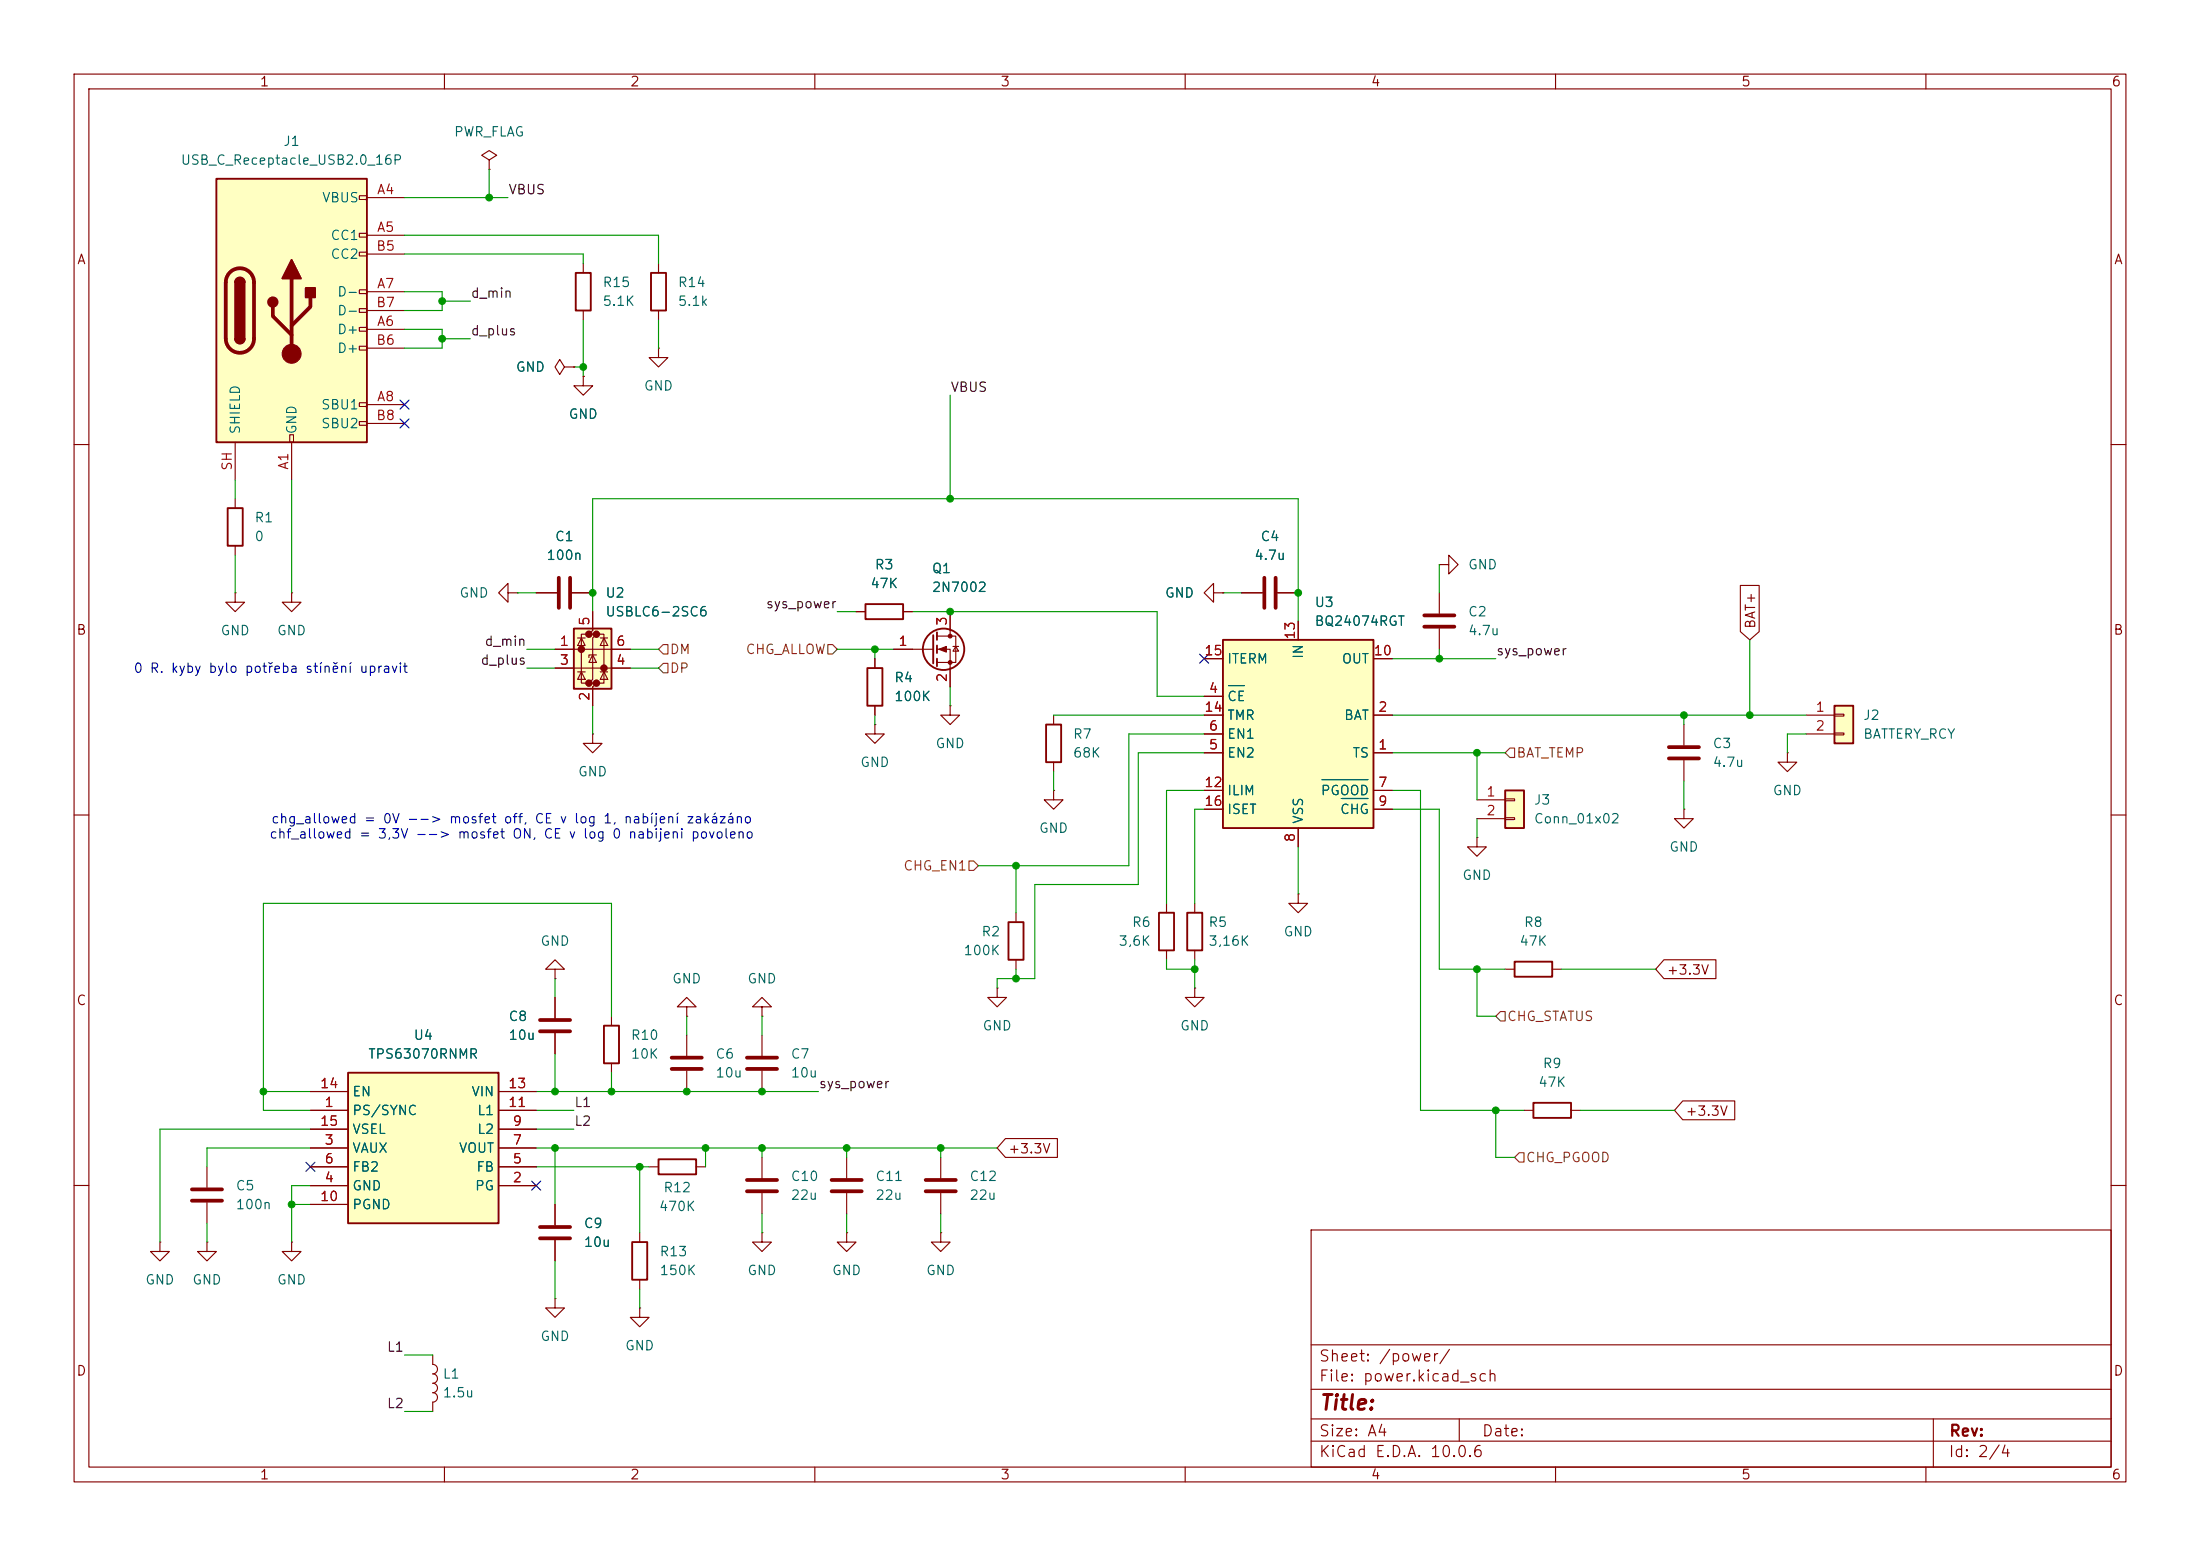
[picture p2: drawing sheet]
<svg xmlns="http://www.w3.org/2000/svg" width="297mm" height="210mm" viewBox="0 0 297 210" stroke-linecap="round" stroke-linejoin="round" font-family="sans-serif">
<g fill="none" stroke="#840000" stroke-width=".15">
<path d="M10 10h277v190h-277zM12 12h273v186h-273zM60 10v2M110 10v2M160 10v2M210 10v2M260 10v2M88.9 47v1.3h1.3l-1.3 1.2-1.3-1.2h1.3M88.9 47h.1M10 60h2M285 60h2M227.3 97.8v2.8"/>
<path d="M10 110h2M227.3 109.2v1.3h1.3l-1.3 1.3-1.2-1.3h1.2M227.3 109.2h.1M227.3 102.6v2.8M285 110h2M87.6 157.5h1.3M94 157.5h1.2M10 160h2M177 166h108v32h-108zM285 160h2M60 198v2M110 198v2"/>
<path d="M160 198v2M177 194.5h108M177 191.5h108M177 187.5h108M177 181.5h108M197 191.5v3M210 198v2M260 198v2M261 191.5v6.5"/>
</g>
<path d="M88.9 156.5h5.1v2h-5.1z" fill="none" stroke="#840000" stroke-width=".25"/>
<path d="M225.3 100.8h4.1M225.3 102.4h4.1" fill="none" stroke="#840000" stroke-width=".51"/>
<path d="M203.2 106.7h2.5v5.1h-2.5z" fill="#ffffc2"/>
<path d="M203.2 106.7h2.5v5.1h-2.5zM207 148.8h5.1v2.1h-5.1z" fill="none" stroke="#840000" stroke-width=".25"/>
<path d="M80 99.1v1.2h1.3l-1.3 1.3-1.3-1.3h1.3M80 99.1h.1M163.8 80v-1.3l-1.2 1.3 1.2 1.3v-1.3h1.3M165.1 80h.1M199.4 108h3.8M199.4 110.5h3.8M203.2 107.8h1.3v.3h-1.3zM203.2 110.4h1.3v.2h-1.3zM205.7 149.9h1.3M212.1 149.9h1.3" fill="none" stroke="#840000" stroke-width=".15"/>
<path d="M165.1 86.4h20.3v25.4h-20.3z" fill="#ffffc2"/>
<path d="M30.7 68.6h2.1v5.1h-2.1zM165.1 86.4h20.3v25.4h-20.3z" fill="none" stroke="#840000" stroke-width=".25"/>
<g fill="none" stroke="#840000" stroke-width=".15">
<path d="M31.7 67.3v1.3M31.7 73.7v1.2M194.3 76.2h1.3v-1.3l1.2 1.3-1.2 1.3v-1.3M194.3 76.2h.1M31.7 80v1.3h1.3l-1.3 1.3-1.2-1.3h1.2M31.7 80h.1M39.4 80v1.3h1.2l-1.2 1.3-1.3-1.3h1.3M39.4 80h.1M162.6 96.5h2.5M162.6 94h2.5M162.6 99.1h2.5M162.6 88.9h2.5"/>
<path d="M175.3 83.8v2.6M185.4 96.5h2.6M185.4 88.9h2.6M162.6 101.6h2.5M162.6 106.7h2.5M162.6 109.2h2.5M175.3 111.8v2.5M185.4 101.6h2.6M185.4 106.7h2.6M185.4 109.2h2.6M241.3 101.6v1.3h1.3l-1.3 1.2-1.3-1.2h1.3M241.3 101.6h.1"/>
<path d="M74.9 130.8h1.3l-1.3-1.3-1.2 1.3h1.2v1.3M74.9 132.1h.1M102.9 139.7v2.8M27.9 157.5v2.8M102.9 144.5v2.8M27.9 162.3v2.8M86.4 176.5v1.3h1.2l-1.2 1.3-1.3-1.3h1.3M86.4 176.5h.1"/>
</g>
<path d="M165.8 92.5h2.2M178.5 105.2h6.2M181.1 107.8h3.6" fill="none" stroke="#006464" stroke-width=".15"/>
<path d="M100.8 142.7h4.1M100.8 144.3h4.1M25.9 160.5h4.1M25.9 162.1h4.1" fill="none" stroke="#840000" stroke-width=".51"/>
<path d="M29.2 24.1h20.3v35.6h-20.3z" fill="#ffffc2"/>
<g fill="none" stroke="#840000" stroke-width=".15">
<path d="M48.5 26.4h1v.5h-1zM48.5 31.5h1v.5h-1zM48.5 34h1v.5h-1zM48.5 39.1h1v.5h-1zM49.5 26.7h5.1M49.5 31.8h5.1M49.5 39.4h5.1M49.5 34.3h5.1M66 21.6l1.1-.6-1.1-.7-1 .7 1 .6v1.3M66 22.9h.1M31.7 59.7v5.1M39.1 58.7h.5v1h-.5z"/>
<path d="M39.4 59.7v5.1M48.5 41.7h1v.5h-1zM48.5 44.2h1v.5h-1zM48.5 46.7h1v.5h-1zM48.5 54.4h1v.5h-1zM48.5 56.9h1v.5h-1zM49.5 44.5h5.1M49.5 54.6h5.1M49.5 47h5.1M49.5 41.9h5.1M49.5 57.2h5.1M74.9 175.3v1.2h1.3l-1.3 1.3-1.2-1.3h1.2"/>
<path d="M74.9 175.3h.1M86.4 166.4v1.2M86.4 172.7v1.3"/>
</g>
<path d="M29.2 24.1h20.3v35.6h-20.3zM31.7 38.1a.64 .64 0 0 1 .7-.6 .64 .64 0 0 1 .6 .6M31.7 45.7a.64 .64 0 0 0 .7 .7 .64 .64 0 0 0 .6-.7M85.3 167.6h2.1v5.1h-2.1z" fill="none" stroke="#840000" stroke-width=".25"/>
<path d="M31 36.8a1.9 1.9 0 0 1 2.1-.5 1.9 1.9 0 0 1 1.2 1.8v7.6a1.91 1.91 0 0 1-1.9 1.9 1.91 1.91 0 0 1-1.9-1.9v-7.6a1.9 1.9 0 0 1 .5-1.3zM39.4 37.6v10.2M36.8 41.4v1.3l2.6 2.5M41.9 40.1v1.3l-2.5 2.5" fill="none" stroke="#840000" stroke-width=".51"/>
<g fill="#840000" stroke="#840000" stroke-width=".25">
<path d="M31.7 38.1h1.3v7.6h-1.3z"/>
<path d="M31.9 37.7a.64 .64 0 0 1 .7-.2 .64 .64 0 0 1 .4 .6h-1.3z"/>
<path d="M31.7 45.7h1.3a.64 .64 0 0 1-.6 .7 .64 .64 0 0 1-.7-.7z"/>
<path d="M39.4 35.1l1.2 2.5h-2.5z"/>
<path d="M41.3 38.9h1.2v1.2h-1.2z"/>
<circle cx="36.8" cy="40.8" r=".63"/>
</g>
<circle cx="39.4" cy="47.8" r="1.27" fill="#840000" stroke="#840000" stroke-width=".15"/>
<path d="M247.6 95.3h2.6v5h-2.6z" fill="#ffffc2"/>
<g fill="none" stroke="#840000" stroke-width=".25">
<path d="M126 85.7v3.8M126.5 85.3v1.1M126.5 87.1v1M126.5 88.9v1M247.6 95.3h2.6v5h-2.6z"/>
<circle cx="127.4" cy="87.6" r="2.79"/>
</g>
<path d="M120.6 87.6h5.4M126.5 85.9h2.5v3.5h-2.5M126.5 87.6h1.8v5.1M128.3 82.6v3.3M128.7 87.2h.7M129 87.2l.4 .7h-.7zM243.8 96.5h3.8M243.8 99.1h3.8M247.6 96.4h1.3v.2h-1.3zM247.6 98.9h1.3v.3h-1.3z" fill="none" stroke="#840000" stroke-width=".15"/>
<g fill="#840000" stroke="#840000" stroke-width=".15">
<path d="M126.7 87.6l1.1-.4v.8z"/>
<circle cx="128.3" cy="85.9" r=".25"/>
<circle cx="128.3" cy="89.4" r=".25"/>
</g>
<path d="M77.5 84.8h5v8.2h-5z" fill="#ffffc2"/>
<g fill="#840000" stroke="#840000" stroke-width=".51">
<circle cx="78.5" cy="87.6" r=".25"/>
<circle cx="79.5" cy="85.6" r=".25"/>
<circle cx="79.5" cy="92.2" r=".25"/>
<circle cx="80.5" cy="85.6" r=".25"/>
<circle cx="80.5" cy="92.2" r=".25"/>
<circle cx="81.5" cy="90.2" r=".25"/>
</g>
<g fill="none" stroke="#840000" stroke-width=".15">
<path d="M74.9 87.6h10.2M74.9 90.2h10.2M78 90.7h1M78 86.1h1M78.5 86.1l.5 1h-1zM78.5 90.7l.5 1h-1zM79.5 85.6h-1v6.6h1M80 82.6v2.5l-.5 .5h1l-.5 .5v5.6l-.5 .5h1l-.5 .5v2.6M80 88.4l.5 1h-1zM80.5 88.4h-1v.4M80.5 85.6h1v6.6h-1M81 90.7h1"/>
<path d="M81 86.1h1M81.5 86.1l.5 1h-1zM81.5 90.7l.5 1h-1zM74.9 162.6v2.8M74.9 167.4v2.8"/>
</g>
<path d="M77.5 84.8h5v8.2h-5z" fill="none" stroke="#840000" stroke-width=".25"/>
<path d="M72.9 167.1h4.1M72.9 165.6h4.1" fill="none" stroke="#840000" stroke-width=".51"/>
<path d="M47 144.8h20.3v20.3h-20.3z" fill="#ffffc2"/>
<path d="M77.7 36.8h2.1v5.1h-2.1zM87.9 36.8h2v5.1h-2zM116.8 81.5h5.1v2.1h-5.1zM117.1 90.2h2v5.1h-2zM141.2 97.8h2.1v5.1h-2.1zM81.5 138.4h2.1v5.1h-2.1zM136.1 124.5h2.1v5h-2.1zM156.5 123.2h2v5.1h-2zM160.3 123.2h2v5.1h-2zM204.5 129.8h5v2h-5zM47 144.8h20.3v20.3h-20.3z" fill="none" stroke="#840000" stroke-width=".25"/>
<g fill="none" stroke="#840000" stroke-width=".15">
<path d="M78.7 35.6v1.2M88.9 35.6v1.2M76.2 49.5l-.6-1-.7 1 .7 1 .6-1h1.3M77.5 49.5h.1M78.7 50.8v1.3h1.3l-1.3 1.2-1.2-1.2h1.2M78.7 50.8h.1M78.7 41.9v1.3M88.9 41.9v1.3M234.9 79h2.6v6.2l-1.3 1.2-1.3-1.2zM68.6 80v-1.3l-1.3 1.3 1.3 1.3v-1.3h1.2M69.8 80h.1M72.4 80h2.8"/>
<path d="M74.9 87.6h2.6M74.9 90.2h2.6M77.2 80h2.8M80 82.6v2.5M80 92.7v2.6M82.5 87.6h2.6M82.5 90.2h2.6M115.6 82.6h1.2M118.1 97.8v1.3h1.3l-1.3 1.2-1.3-1.2h1.3M118.1 97.8h.1M118.1 88.9v1.3M118.1 95.3v1.2"/>
<path d="M120.6 87.6h2.6M121.9 82.6h1.3M128.3 95.3v1.2h1.2l-1.2 1.3-1.3-1.3h1.3M128.3 95.3h.1M128.3 82.6v2.5M128.3 90.2v2.5M142.2 96.5v1.3M162.6 96.5h2.5M162.6 94h2.5M162.6 99.1h2.5M162.6 88.9h2.5M165.1 80h.1"/>
<path d="M167.6 80h2.8M172.5 80h2.8M175.3 83.8v2.6M185.4 96.5h2.6M185.4 88.9h2.6M194.3 80v2.8M194.3 84.8v2.8M142.2 106.7v1.3h1.3l-1.3 1.2-1.2-1.2h1.2M142.2 106.7h.1M142.2 102.9v1.2M162.6 101.6h2.5M162.6 106.7h2.5"/>
<path d="M162.6 109.2h2.5M175.3 111.8v2.5M185.4 101.6h2.6M185.4 106.7h2.6M185.4 109.2h2.6M199.4 113v1.3h1.3l-1.3 1.3-1.3-1.3h1.3M199.4 113h.1M74.9 134.6v2.8M74.9 139.4v2.8M82.5 137.2v1.2M92.7 135.9h1.3l-1.3-1.3-1.3 1.3h1.3v1.3M92.7 137.2h.1"/>
<path d="M92.7 139.7v2.8M102.9 135.9h1.2l-1.2-1.3-1.3 1.3h1.3v1.3M102.9 137.2h.1M134.6 133.4v1.2h1.3l-1.3 1.3-1.3-1.3h1.3M134.6 133.4h.1M137.2 123.2v1.3M137.2 129.5v1.3M157.5 121.9v1.3M157.5 128.3v1.2M161.3 133.4v1.2h1.3l-1.3 1.3-1.3-1.3h1.3M161.3 133.4h.1M161.3 121.9v1.3"/>
<path d="M161.3 128.3v1.2M175.3 120.7v1.2h1.2l-1.2 1.3-1.3-1.3h1.3M175.3 120.7h.1M203.2 130.8h1.3M209.5 130.8h1.3M224.6 129.5h7.1v2.6h-7.1l-1.1-1.3zM41.9 149.9h5.1M41.9 154.9h5.1M41.9 157.5h5.1M41.9 152.4h5.1M41.9 147.3h5.1M67.3 149.9h5.1"/>
<path d="M67.3 154.9h5.1M67.3 157.5h5.1M67.3 152.4h5.1M67.3 147.3h5.1M82.5 143.5v1.3M92.7 144.5v2.8M102.9 156.2v2.8M114.3 156.2v2.8M127 156.2v2.8M135.7 153.7h7.1v2.5h-7.1l-1.1-1.3zM227.2 148.6h7v2.5h-7l-1.1-1.2zM21.6 167.6v1.3h1.3l-1.3 1.3-1.3-1.3h1.3"/>
<path d="M21.6 167.6h.1M27.9 167.6v1.3h1.3l-1.3 1.3-1.2-1.3h1.2M27.9 167.6h.1M39.4 167.6v1.3h1.2l-1.2 1.3-1.3-1.3h1.3M39.4 167.6h.1M41.9 160h5.1M41.9 162.6h5.1M67.3 160h5.1M74.9 162.6v2.8M74.9 167.4v2.8M102.9 166.4v1.2h1.2l-1.2 1.3-1.3-1.3h1.3M102.9 166.4h.1"/>
<path d="M102.9 161v2.8M114.3 166.4v1.2h1.3l-1.3 1.3-1.3-1.3h1.3M114.3 166.4h.1M114.3 161v2.8M127 166.4v1.2h1.3l-1.3 1.3-1.3-1.3h1.3M127 166.4h.1M127 161v2.8M58.4 182.9v1.3a.64 .64 0 0 1 .7 .6 .64 .64 0 0 1-.7 .6 .64 .64 0 0 1 .7 .7 .64 .64 0 0 1-.7 .6 .64 .64 0 0 1 .7 .6 .64 .64 0 0 1-.7 .7 .64 .64 0 0 1 .7 .6 .64 .64 0 0 1-.7 .6v1.3"/>
</g>
<g fill="none" stroke="#840000" stroke-width=".51">
<path d="M75.4 78v4M77 78v4M170.7 78v4M172.2 78v4M192.3 83.1h4M192.3 84.6h4M72.9 137.7h4.1M72.9 139.2h4.1M90.7 142.7h4M90.7 144.3h4M100.8 159.3h4.1M112.3 159.3h4"/>
<path d="M125 159.3h4M100.8 160.8h4.1M112.3 160.8h4M125 160.8h4"/>
</g>
<path d="M89.5 87h.7v1.3h-.7l-.6-.7zM89.5 89.5h.7v1.3h-.7l-.6-.6zM111.8 87h.6l.6 .6-.6 .7h-.6zM130.8 116.2h.6l.7 .6-.7 .7h-.6zM203.8 101h.7v1.2h-.7l-.6-.6zM202.6 136.5h.6v1.3h-.6l-.7-.6zM205.1 155.6h.6v1.2h-.6l-.6-.6z" fill="none" stroke="#725600" stroke-width=".15"/>
<g fill="none" stroke="#009600" stroke-width=".15">
<path d="M54.6 39.4h5.1v2.5h-5.1M54.6 34.3h24.1v1.3M54.6 26.7h14M54.6 31.8h34.3v3.8M66 22.9v3.8M54.6 44.5h5.1v2.5h-5.1M59.7 45.7h3.8M59.7 40.6h3.8M77.5 49.5h1.2M78.7 43.2v7.6M88.9 43.2v3.8M128.3 53.3v14"/>
<path d="M31.7 64.8v2.5M31.7 74.9v5.1M39.4 64.8v15.2M194.3 76.2v3.8M69.8 80h2.6M71.1 87.6h3.8M71.1 90.2h3.8M80 82.6v-15.3h95.3v16.5M80 95.3v3.8M85.1 87.6h3.8M85.1 90.2h3.8M113 87.6h7.6"/>
<path d="M113 82.6h2.6M118.1 87.6v1.3M118.1 96.5v1.3M123.2 82.6h33v11.4h6.4M128.3 92.7v2.6M142.2 96.5h20.4M162.6 99.1h-10.2v17.7h-20.3M165.1 80h2.5M188 88.9h13.9M188 96.5h55.8M194.3 87.6v1.3M227.3 96.5v1.3"/>
<path d="M236.2 86.4v10.1M243.8 99.1h-2.5v2.5M137.2 116.8v6.4M142.2 104.1v2.6M162.6 101.6h-8.9v17.8h-14v12.7h-5.1v1.3M162.6 106.7h-5.1v15.2M162.6 109.2h-1.3v12.7M175.3 114.3v6.4M188 106.7h3.8v43.2h13.9M188 109.2h6.3v21.6h8.9M188 101.6h15.2M199.4 101.6v6.4"/>
<path d="M199.4 110.5v2.5M227.3 105.4v3.8M74.9 132.1v2.5M82.5 137.2v-15.3h-46.9v28h6.3M92.7 137.2v2.5M102.9 137.2v2.5M137.2 130.8v1.3M157.5 129.5v1.3h3.8M161.3 129.5v3.9M199.4 130.8v6.4h2.5M210.8 130.8h12.7M35.6 147.3h6.3"/>
<path d="M41.9 154.9h-14v2.6M41.9 152.4h-20.3v15.2M72.4 154.9h62.2M72.4 147.3h38.1M72.4 149.9h5.1M72.4 152.4h5.1M72.4 157.5h15.2M74.9 142.2v5.1M74.9 154.9v7.7M82.5 144.8v2.5M86.4 157.5v8.9M95.2 154.9v2.6"/>
<path d="M102.9 154.9v1.3M114.3 154.9v1.3M127 154.9v1.3M201.9 149.9v6.3h2.6M213.4 149.9h12.7M27.9 165.1v2.5M39.4 162.6h2.5M41.9 160h-2.5v7.6M74.9 170.2v5.1M86.4 174v2.5M102.9 163.8v2.6M114.3 163.8v2.6"/>
<path d="M127 163.8v2.6M54.6 190.5h3.8M54.6 182.9h3.8"/>
</g>
<path d="M54 56.5l1.2 1.3M54 54l1.2 1.2M55.2 56.5l-1.2 1.3M55.2 54l-1.2 1.2M162 88.3l1.2 1.2M163.2 88.3l-1.2 1.2M41.3 156.9l1.2 1.2M42.5 156.9l-1.2 1.2M71.8 159.4l1.2 1.2M73 159.4l-1.2 1.2" fill="none" stroke="#000084" stroke-width=".15"/>
<path d="M165.8 92.5h2.2M178.5 105.2h6.2M181.1 107.8h3.6" fill="none" stroke="#006464" stroke-width=".15"/>
<g fill="#009600" stroke="#009600" stroke-width=".14">
<circle cx="59.7" cy="45.7" r=".46"/>
<circle cx="80" cy="80" r=".46"/>
<circle cx="86.4" cy="157.5" r=".46"/>
<circle cx="74.9" cy="154.9" r=".46"/>
<circle cx="74.9" cy="147.3" r=".46"/>
<circle cx="82.5" cy="147.3" r=".46"/>
<circle cx="92.7" cy="147.3" r=".46"/>
<circle cx="102.9" cy="147.3" r=".46"/>
<circle cx="95.2" cy="154.9" r=".46"/>
<circle cx="102.9" cy="154.9" r=".46"/>
<circle cx="35.6" cy="147.3" r=".46"/>
<circle cx="39.4" cy="162.6" r=".46"/>
<circle cx="59.7" cy="40.6" r=".46"/>
<circle cx="78.7" cy="49.5" r=".46"/>
<circle cx="66" cy="26.7" r=".46"/>
<circle cx="175.3" cy="80" r=".46"/>
<circle cx="194.3" cy="88.9" r=".46"/>
<circle cx="127" cy="154.9" r=".46"/>
<circle cx="137.2" cy="132.1" r=".46"/>
<circle cx="161.3" cy="130.8" r=".46"/>
<circle cx="114.3" cy="154.9" r=".46"/>
<circle cx="236.2" cy="96.5" r=".46"/>
<circle cx="199.4" cy="130.8" r=".46"/>
<circle cx="227.3" cy="96.5" r=".46"/>
<circle cx="201.9" cy="149.9" r=".46"/>
<circle cx="199.4" cy="101.6" r=".46"/>
<circle cx="128.3" cy="82.6" r=".46"/>
<circle cx="118.1" cy="87.6" r=".46"/>
<circle cx="137.2" cy="116.8" r=".46"/>
<circle cx="128.3" cy="67.3" r=".46"/>
</g>
<text font-size="2" fill="#840000" x="178" y="190.8">Title:</text>
<g font-size="1.5" fill="#840000">
<text x="178" y="184.1">Sheet: /power/</text>
<text x="178" y="186.8">File: power.kicad_sch</text>
<text x="178" y="197">KiCad E.D.A. 10.0.6</text>
<text x="178" y="194.2">Size: A4</text>
<text x="200" y="194.2">Date:</text>
<text x="263" y="197">Id: 2/4</text>
<text x="263" y="194.2">Rev:</text>
</g>
<g font-size="1.3" fill="#840000">
<text x="35" y="12">1</text>
<text x="85" y="12">2</text>
<text x="135" y="12">3</text>
<text x="185" y="12">4</text>
<text x="235" y="12">5</text>
<text x="285" y="12">6</text>
<text x="10.3" y="36">A</text>
<text x="285.3" y="36">A</text>
<text x="10.2" y="86">B</text>
<text x="237.3" y="85" transform="rotate(-90 237.3 85)">BAT+</text>
<text x="285.2" y="86">B</text>
<text x="224.9" y="131.9">+3.3V</text>
<text x="10.2" y="136">C</text>
<text x="285.2" y="136">C</text>
<text x="136" y="156">+3.3V</text>
<text x="227.5" y="150.9">+3.3V</text>
<text x="10.2" y="186">D</text>
<text x="285.2" y="186">D</text>
<text x="35" y="200">1</text>
<text x="85" y="200">2</text>
<text x="135" y="200">3</text>
<text x="185" y="200">4</text>
<text x="235" y="200">5</text>
<text x="285" y="200">6</text>
</g>
<g font-size="1.3" fill="#006464">
<text x="24.3" y="22.6">USB_C_Receptacle_USB2.0_16P</text>
<text x="38.2" y="20">J1</text>
<text x="61.2" y="18.7">PWR_FLAG</text>
<text x="43.4" y="27.6">VBUS</text>
<text x="44.5" y="32.7">CC1</text>
<text x="44.5" y="35.3">CC2</text>
<text x="45.4" y="40.3">D-</text>
<text x="81.3" y="39.1">R15</text>
<text x="81.3" y="41.6">5.1K</text>
<text x="91.4" y="39.1">R14</text>
<text x="91.4" y="41.6">5.1k</text>
<text x="45.4" y="45.4">D+</text>
<text x="45.4" y="48">D+</text>
<text x="45.4" y="42.9">D-</text>
<text x="69.6" y="50.5">GND</text>
<text x="86.8" y="53">GND</text>
<text x="32.7" y="58.7" transform="rotate(-90 32.7 58.7)">SHIELD</text>
<text x="40.3" y="58.7" transform="rotate(-90 40.3 58.7)">GND</text>
<text x="43.3" y="55.6">SBU1</text>
<text x="43.3" y="58.1">SBU2</text>
<text x="76.7" y="56.8">GND</text>
<text x="34.3" y="70.8">R1</text>
<text x="34.3" y="73.4">0</text>
<text x="73.7" y="75.9">100n</text>
<text x="74.8" y="73.4">C1</text>
<text x="118" y="77.2">R3</text>
<text x="125.7" y="77.7">Q1</text>
<text x="169.2" y="75.9">4.7u</text>
<text x="170.1" y="73.4">C4</text>
<text x="198.1" y="77.2">GND</text>
<text x="61.9" y="81">GND</text>
<text x="81.6" y="81">U2</text>
<text x="81.6" y="83.5">USBLC6-2SC6</text>
<text x="117.4" y="79.7">47K</text>
<text x="125.7" y="80.2">2N7002</text>
<text x="157.2" y="81">GND</text>
<text x="177.4" y="82.2">U3</text>
<text x="198.1" y="83.5">C2</text>
<text x="29.7" y="86.1">GND</text>
<text x="37.3" y="86.1">GND</text>
<text x="165.6" y="89.9">ITERM</text>
<text x="176.2" y="89" transform="rotate(-90 176.2 89)">IN</text>
<text x="177.4" y="84.8">BQ24074RGT</text>
<text x="181.1" y="89.9">OUT</text>
<text x="198.1" y="86.1">4.7u</text>
<text x="120.6" y="92.4">R4</text>
<text x="120.6" y="94.9">100K</text>
<text x="165.6" y="94.9">CE</text>
<text x="126.2" y="101.3">GND</text>
<text x="144.8" y="100">R7</text>
<text x="165.6" y="100">EN1</text>
<text x="165.6" y="97.5">TMR</text>
<text x="181.4" y="97.5">BAT</text>
<text x="231.1" y="101.3">C3</text>
<text x="251.4" y="97.5">J2</text>
<text x="251.4" y="100">BATTERY_RCY</text>
<text x="77.9" y="105.1">GND</text>
<text x="116" y="103.8">GND</text>
<text x="144.8" y="102.6">68K</text>
<text x="165.6" y="102.6">EN2</text>
<text x="165.6" y="107.6">ILIM</text>
<text x="178.2" y="107.6">PGOOD</text>
<text x="182.5" y="102.6">TS</text>
<text x="231.1" y="103.8">4.7u</text>
<text x="239.2" y="107.6">GND</text>
<text x="140.2" y="112.7">GND</text>
<text x="165.6" y="110.2">ISET</text>
<text x="176.2" y="111.3" transform="rotate(-90 176.2 111.3)">VSS</text>
<text x="180.8" y="110.2">CHG</text>
<text x="207" y="108.9">J3</text>
<text x="207" y="111.5">Conn_01x02</text>
<text x="197.3" y="119.1">GND</text>
<text x="225.3" y="115.3">GND</text>
<text x="152.7" y="125.4">R6</text>
<text x="163.1" y="125.4">R5</text>
<text x="205.6" y="125.4">R8</text>
<text x="72.9" y="128">GND</text>
<text x="130" y="129.2">100K</text>
<text x="132.4" y="126.7">R2</text>
<text x="150.9" y="128">3,6K</text>
<text x="163.1" y="128">3,16K</text>
<text x="173.2" y="126.7">GND</text>
<text x="205" y="128">47K</text>
<text x="90.6" y="133">GND</text>
<text x="100.8" y="133">GND</text>
<text x="49.6" y="143.2">TPS63070RNMR</text>
<text x="55.8" y="140.7">U4</text>
<text x="68.6" y="138.1">C8</text>
<text x="68.6" y="140.7">10u</text>
<text x="85.1" y="140.7">R10</text>
<text x="85.1" y="143.2">10K</text>
<text x="96.5" y="143.2">C6</text>
<text x="106.7" y="143.2">C7</text>
<text x="132.6" y="139.4">GND</text>
<text x="159.2" y="139.4">GND</text>
<text x="47.5" y="148.3">EN</text>
<text x="63.6" y="148.3">VIN</text>
<text x="96.5" y="145.7">10u</text>
<text x="106.7" y="145.7">10u</text>
<text x="207.6" y="147">47K</text>
<text x="208.2" y="144.5">R9</text>
<text x="47.5" y="150.8">PS/SYNC</text>
<text x="47.5" y="155.9">VAUX</text>
<text x="47.5" y="153.4">VSEL</text>
<text x="61.9" y="155.9">VOUT</text>
<text x="64.3" y="153.4">L2</text>
<text x="64.3" y="150.8">L1</text>
<text x="31.7" y="161">C5</text>
<text x="47.5" y="161">GND</text>
<text x="47.5" y="158.4">FB2</text>
<text x="64" y="161">PG</text>
<text x="64.2" y="158.4">FB</text>
<text x="89.5" y="161.2">R12</text>
<text x="106.7" y="159.7">C10</text>
<text x="118.1" y="159.7">C11</text>
<text x="130.8" y="159.7">C12</text>
<text x="31.7" y="163.5">100n</text>
<text x="47.5" y="163.5">PGND</text>
<text x="78.7" y="166.1">C9</text>
<text x="88.9" y="163.8">470K</text>
<text x="106.7" y="162.3">22u</text>
<text x="118.1" y="162.3">22u</text>
<text x="130.8" y="162.3">22u</text>
<text x="19.5" y="173.7">GND</text>
<text x="25.9" y="173.7">GND</text>
<text x="37.3" y="173.7">GND</text>
<text x="78.7" y="168.6">10u</text>
<text x="89" y="169.9">R13</text>
<text x="89" y="172.4">150K</text>
<text x="100.8" y="172.4">GND</text>
<text x="112.2" y="172.4">GND</text>
<text x="124.9" y="172.4">GND</text>
<text x="72.9" y="181.3">GND</text>
<text x="84.3" y="182.6">GND</text>
<text x="59.7" y="186.4">L1</text>
<text x="59.7" y="188.9">1.5u</text>
</g>
<g font-size="1.3" fill="#a90000">
<text x="50.8" y="26.5">A4</text>
<text x="50.7" y="34.2">B5</text>
<text x="50.8" y="31.6">A5</text>
<text x="50.7" y="41.8">B7</text>
<text x="50.8" y="39.2">A7</text>
<text x="50.7" y="46.9">B6</text>
<text x="50.8" y="44.3">A6</text>
<text x="50.7" y="57">B8</text>
<text x="50.8" y="54.5">A8</text>
<text x="31.6" y="63.6" transform="rotate(-90 31.6 63.6)">SH</text>
<text x="39.2" y="63.5" transform="rotate(-90 39.2 63.5)">A1</text>
<text x="75.5" y="87.5">1</text>
<text x="79.9" y="84.6" transform="rotate(-90 79.9 84.6)">5</text>
<text x="83.1" y="87.5">6</text>
<text x="121.2" y="87.5">1</text>
<text x="128.1" y="84.6" transform="rotate(-90 128.1 84.6)">3</text>
<text x="162.5" y="88.8">15</text>
<text x="175.1" y="86.4" transform="rotate(-90 175.1 86.4)">13</text>
<text x="185.4" y="88.8">10</text>
<text x="75.5" y="90">3</text>
<text x="79.9" y="94.7" transform="rotate(-90 79.9 94.7)">2</text>
<text x="83.1" y="90">4</text>
<text x="128.1" y="92.2" transform="rotate(-90 128.1 92.2)">2</text>
<text x="163.1" y="93.8">4</text>
<text x="162.5" y="96.4">14</text>
<text x="163.1" y="101.5">5</text>
<text x="163.1" y="98.9">6</text>
<text x="186" y="101.5">1</text>
<text x="186" y="96.4">2</text>
<text x="245" y="96.4">1</text>
<text x="245" y="98.9">2</text>
<text x="162.5" y="106.5">12</text>
<text x="186" y="106.5">7</text>
<text x="200.6" y="107.8">1</text>
<text x="162.5" y="109.1">16</text>
<text x="175.1" y="113.8" transform="rotate(-90 175.1 113.8)">8</text>
<text x="186" y="109.1">9</text>
<text x="200.6" y="110.4">2</text>
<text x="43.1" y="147.2">14</text>
<text x="43.7" y="149.7">1</text>
<text x="68.5" y="149.7">11</text>
<text x="68.5" y="147.2">13</text>
<text x="43.1" y="152.3">15</text>
<text x="43.7" y="154.8">3</text>
<text x="69.1" y="154.8">7</text>
<text x="69.1" y="152.3">9</text>
<text x="43.7" y="159.9">4</text>
<text x="43.7" y="157.3">6</text>
<text x="69.1" y="159.9">2</text>
<text x="69.1" y="157.3">5</text>
<text x="43.1" y="162.4">10</text>
</g>
<g font-size="1.3" fill="#0f0f0f">
<text x="68.6" y="26.5">VBUS</text>
<text x="63.5" y="40.5">d_min</text>
<text x="63.5" y="45.6">d_plus</text>
<text x="128.2" y="53.2">VBUS</text>
<text x="103.3" y="82.4">sys_power</text>
<text x="65.3" y="87.5">d_min</text>
<text x="201.9" y="88.8">sys_power</text>
<text x="64.8" y="90">d_plus</text>
<text x="77.4" y="149.7">L1</text>
<text x="110.5" y="147.2">sys_power</text>
<text x="77.4" y="152.3">L2</text>
<text x="52.1" y="182.8">L1</text>
<text x="52.1" y="190.4">L2</text>
</g>
<g font-size="1.3" fill="#725600">
<text x="90.3" y="88.6">DM</text>
<text x="100.6" y="88.6">CHG_ALLOW</text>
<text x="90.3" y="91.1">DP</text>
<text x="204.6" y="102.6">BAT_TEMP</text>
<text x="121.9" y="117.8">CHG_EN1</text>
<text x="203.4" y="138.1">CHG_STATUS</text>
<text x="205.9" y="157.2">CHG_PGOOD</text>
</g>
<g font-size="1.3" fill="#0000c2">
<text x="17.9" y="91.1">0 R. kyby bylo potřeba stínění upravit</text>
<text x="36.3" y="113.5">chf_allowed = 3,3V --&gt; mosfet ON, CE v log 0 nabijeni povoleno</text>
<text x="36.5" y="111.5">chg_allowed = 0V --&gt; mosfet off, CE v log 1, nabíjení zakázáno</text>
</g>
</svg>
